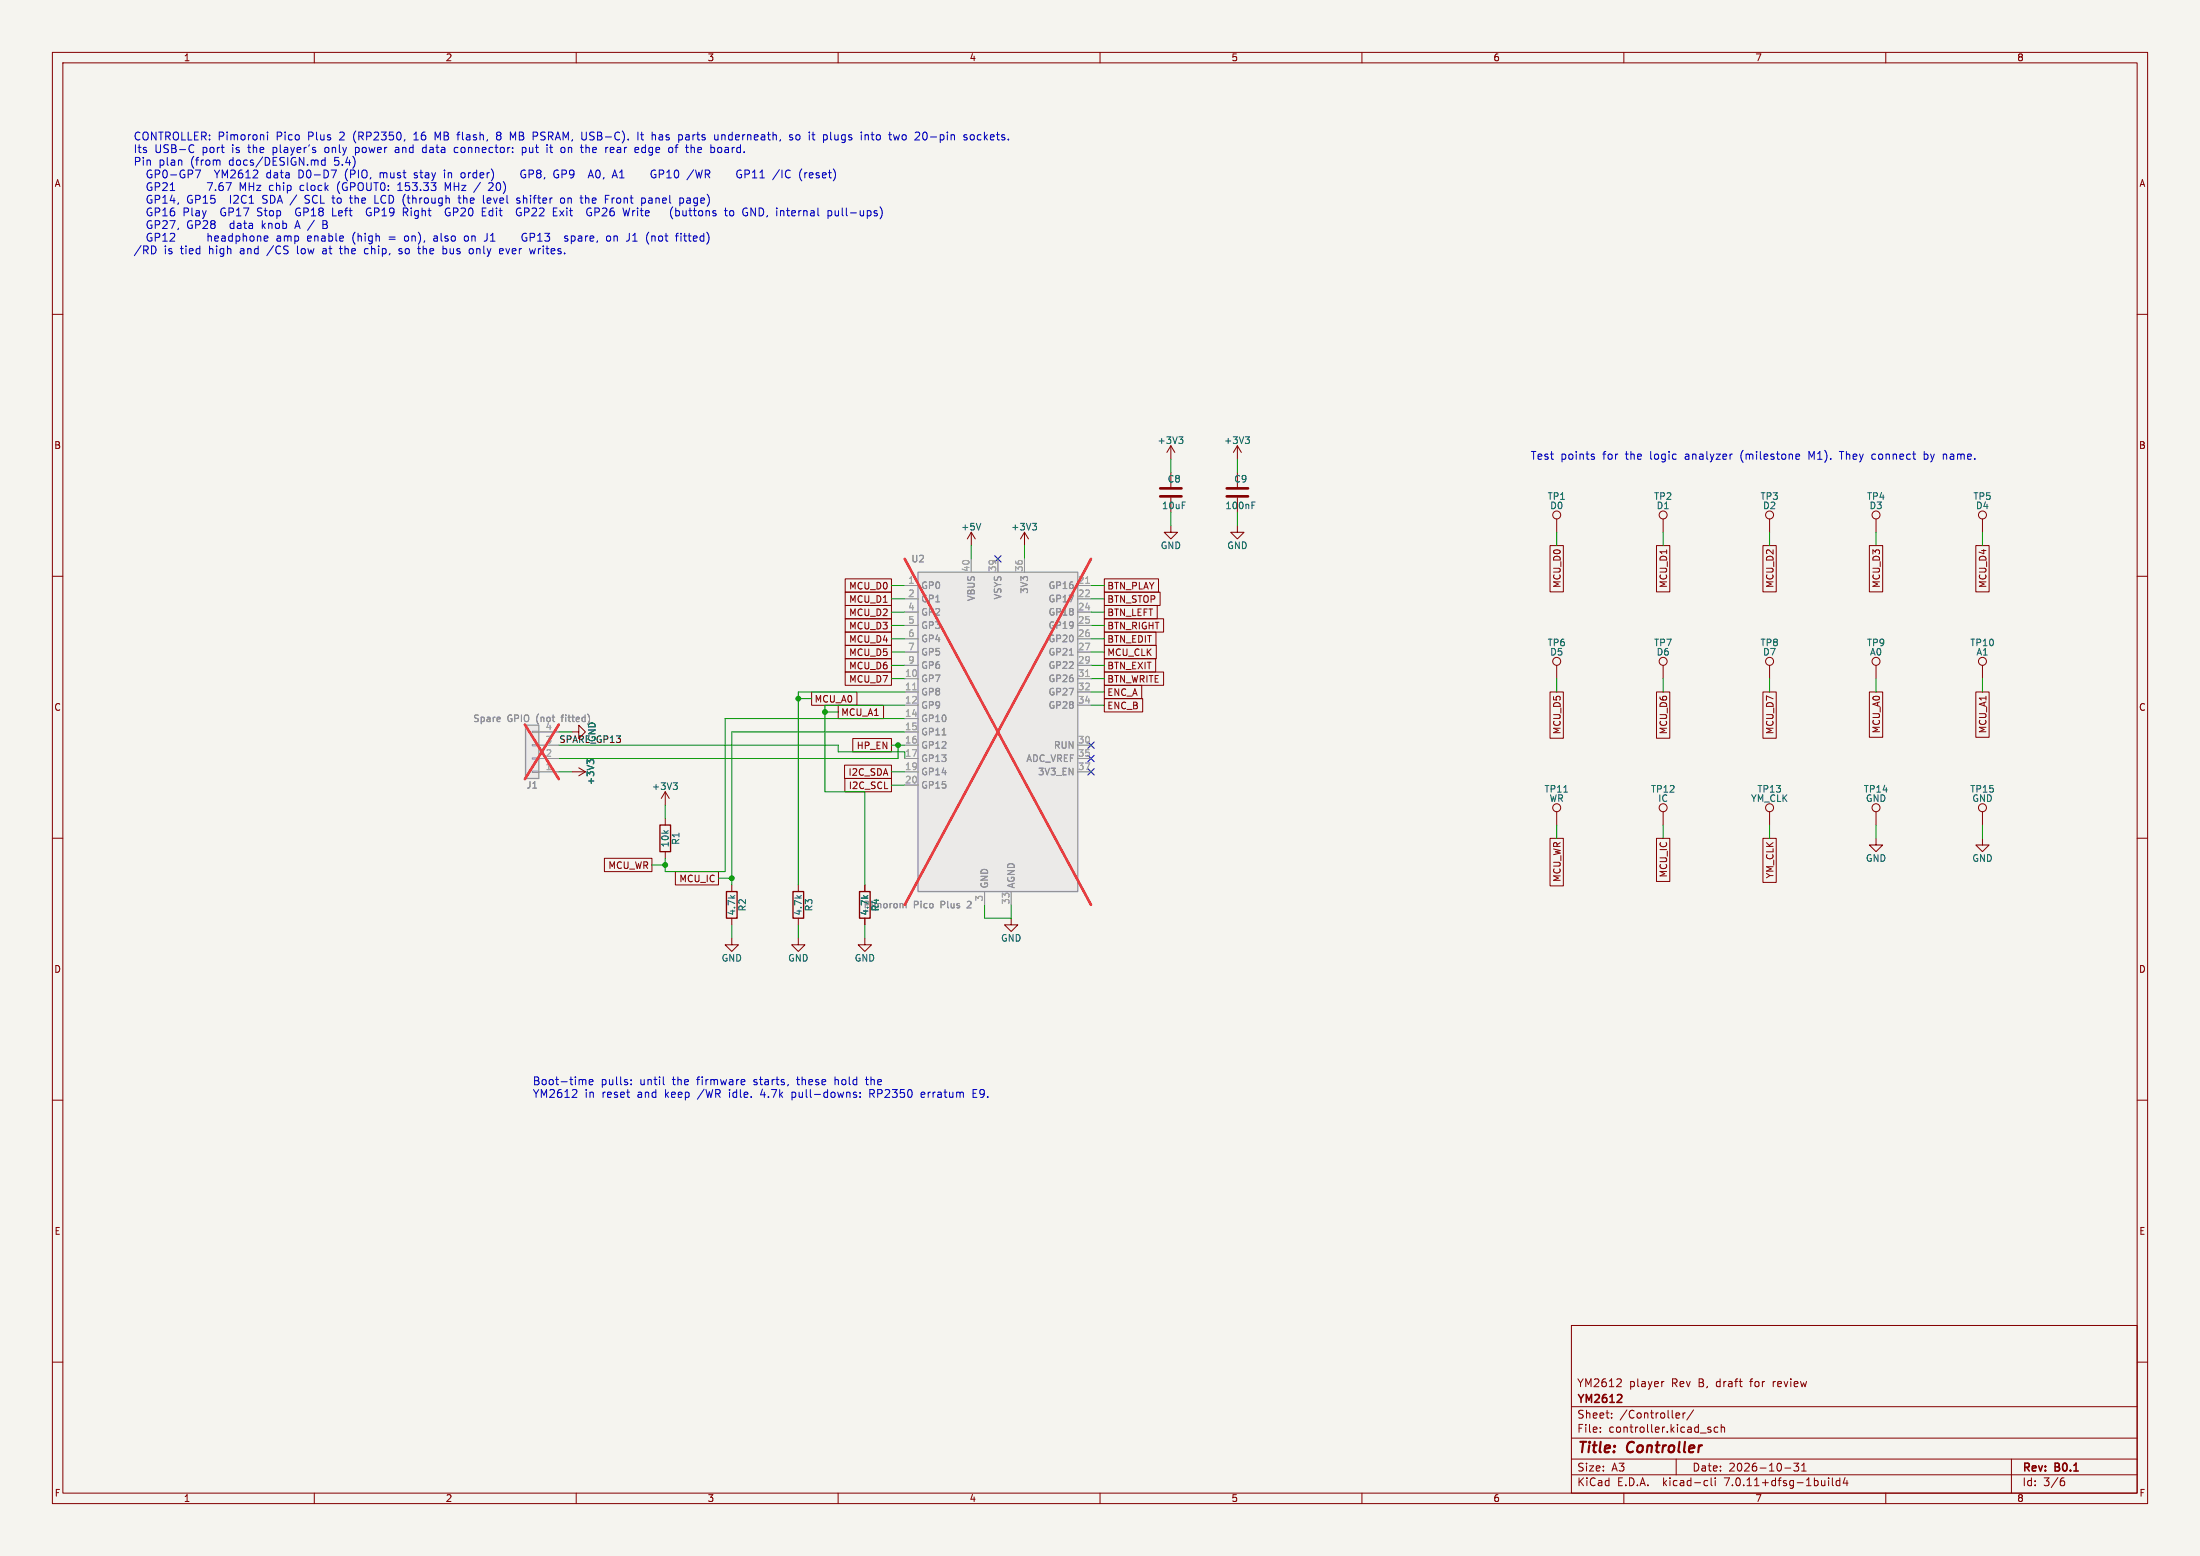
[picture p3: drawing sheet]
<svg xmlns="http://www.w3.org/2000/svg" width="420mm" height="297mm" viewBox="0 0 420 297" stroke-linecap="round" stroke-linejoin="round" font-family="sans-serif">
<path d="M0 0h420v297h-420z" fill="#f5f4ef" stroke="#f5f4ef" stroke-width=".19"/>
<g fill="none" stroke="#840000" stroke-width=".19">
<path d="M10 10h400v277h-400zM12 12h396v273h-396zM60 10v2M110 10v2M160 10v2M210 10v2M260 10v2M310 10v2M360 10v2M10 60h2M408 60h2M223.5 85.1l-.7 1.3"/>
<path d="M223.5 85.1v2.5M223.5 90.2v2.8M223.5 95v2.8M223.5 85.1l.8 1.3M236.2 85.1v2.5M236.2 90.2v2.8M236.2 95v2.8M236.2 85.1l-.7 1.3M236.2 85.1l.8 1.3M297.2 99.1v2.5M317.5 99.1v2.5M337.8 99.1v2.5"/>
<path d="M358.1 99.1v2.5M378.5 99.1v2.5M10 110h2M161.3 118.1h8.9v2.6h-8.9zM161.3 115.6h8.9v2.5h-8.9zM161.3 113h8.9v2.6h-8.9zM161.3 110.5h8.9v2.5h-8.9zM185.4 101.6l-.7 1.3M185.4 101.6v2.5M185.4 101.6l.8 1.3M195.6 101.6l-.8 1.3M195.6 101.6v2.5"/>
<path d="M195.6 101.6l.7 1.3M210.8 113h10.7v2.6h-10.7zM210.8 110.5h10.4v2.5h-10.4zM210.8 118.1h11.3v2.6h-11.3zM210.8 115.6h10.1v2.5h-10.1zM223.5 100.3v1.3h1.3l-1.3 1.3-1.3-1.3h1.3M236.2 100.3v1.3h1.3l-1.3 1.3-1.3-1.3h1.3M295.9 104.1h2.5v8.9h-2.5zM316.2 104.1h2.6v8.9h-2.6zM336.5 104.1h2.6v8.9h-2.6zM356.9 104.1h2.5v8.9h-2.5zM377.2 104.1h2.5v8.9h-2.5z"/>
<path d="M408 110h2M109.2 139.7h1.3v-1.3l1.3 1.3-1.3 1.3v-1.3M154.9 132.1h8.7v2.5h-8.7zM160 134.6h8.7v2.6h-8.7zM161.3 120.6h8.9v2.6h-8.9zM161.3 128.3h8.9v2.5h-8.9zM161.3 125.7h8.9v2.6h-8.9zM161.3 123.2h8.9v2.5h-8.9zM210.8 125.7h9.8v2.6h-9.8zM210.8 128.3h11.3v2.5h-11.3zM210.8 133.3h7.3v2.6h-7.3zM210.8 130.8h7.2v2.6h-7.2z"/>
<path d="M210.8 123.2h9.9v2.5h-9.9zM210.8 120.6h9.9v2.6h-9.9zM295.9 132.1h2.5v8.8h-2.5zM297.2 127v2.5M316.2 132.1h2.6v8.8h-2.6zM317.5 127v2.5M336.5 132.1h2.6v8.8h-2.6zM337.8 127v2.5M356.9 132.1h2.5v8.6h-2.5zM358.1 127v2.5M377.2 132.1h2.5v8.6h-2.5zM378.5 127v2.5"/>
<path d="M10 160h2M109.2 147.3h2.6M110.5 146.6l1.3 .7M111.8 147.3l-1.3 .8M127 151.1v2.6M127 156.2v1.3M127 151.1l-.8 1.3M127 151.1l.8 1.3M161.2 146h9v2.6h-9zM161.3 148.6h8.9v2.5h-8.9zM162.8 141h7.4v2.5h-7.4zM297.2 154.9v2.6"/>
<path d="M317.5 154.9v2.6M337.8 154.9v2.6M358.1 154.9v2.6M378.5 154.9v2.6M408 160h2M115.4 163.8h9.1v2.6h-9.1zM127 162.6v1.2M128.9 166.4h8.3v2.5h-8.3zM139.7 179.1v1.2h1.3l-1.3 1.3-1.3-1.3h1.3M139.7 168.9v1.3M139.7 175.3v1.2M152.4 179.1v1.2h1.3l-1.3 1.3-1.3-1.3h1.3"/>
<path d="M152.4 168.9v1.3M152.4 175.3v1.2M165.1 179.1v1.2h1.3l-1.3 1.3-1.3-1.3h1.3M165.1 168.9v1.3M165.1 175.3v1.2M193 175.3v1.2h1.3l-1.3 1.3-1.2-1.3h1.2M295.9 160h2.5v9.1h-2.5zM316.2 160h2.6v8.2h-2.6zM336.5 160h2.6v8.4h-2.6zM358.1 160v1.3h1.3l-1.3 1.3-1.2-1.3h1.2M378.5 160v1.3h1.2l-1.2 1.3-1.3-1.3h1.3M10 210h2"/>
<path d="M408 210h2M10 260h2M300 253h108v32h-108zM408 260h2M300 278.5h108M300 274.5h108M300 268.5h108M305.5 273.2v.2M305.5 272.5v.1M307.7 270.5v.2M307.7 269.8v.1M309.4 263.3l.1 .2-.1 .3-.8 .9h.9"/>
<path d="M317.7 263.7l-.3 .1M320 278.5v3M320.2 269.7l.4 .1 .1 .2-.8 .2M320.6 270.6l-.4 .1M321.3 269.7v1M321.7 269.7l-.3 .1-.1 .2M323.3 269.1l-1.3 1.9M326.1 272.8l.5 .2 .1 .2-.3 .2-.4-.1M326.1 272.5h.5M327.9 272.5l-.4-.1-.3 .3 .2 .6h.5M328.6 272.5l.2-.1 .4 .1v.9M328.6 271.9v1.5"/>
<path d="M342.4 279.3h1l-.5 .6 .4 .1v.6l-.2 .2-.7-.2M343.9 279.7l.5-.4v1.5M384 278.5v6.5M60 285v2M110 285v2M160 285v2M210 285v2M260 285v2M300 281.5h108M310 285v2M325.6 282.6l.4 .1M326 283.5l-.4 .1"/>
<path d="M326.7 282.1v1.3l.2 .2M327.4 282.1v.1M327.4 282.6v1M340.7 280.2h1.2M343.9 280.8h.9M349.1 282.1v.1M349.1 282.6v1M349.8 282.1v1.3l.2 .2M351.2 282.7l-.4-.1-.3 .3 .2 .6h.5M351.2 282.1v1.5M352.2 282l-.3 1.1h.9M352.6 282.6v1"/>
<path d="M360 285v2M393.6 282.7h.3l.3 .2-.1 .5-.5 .2M394 282.1l-.4 .1"/>
<circle cx="297.2" cy="98.3" r=".76"/>
<circle cx="317.5" cy="98.3" r=".76"/>
<circle cx="337.8" cy="98.3" r=".76"/>
<circle cx="358.1" cy="98.3" r=".76"/>
<circle cx="378.5" cy="98.3" r=".76"/>
<circle cx="297.2" cy="126.2" r=".76"/>
<circle cx="317.5" cy="126.2" r=".76"/>
<circle cx="337.8" cy="126.2" r=".76"/>
<circle cx="358.1" cy="126.2" r=".76"/>
<circle cx="378.5" cy="126.2" r=".76"/>
<circle cx="297.2" cy="154.2" r=".76"/>
<circle cx="317.5" cy="154.2" r=".76"/>
<circle cx="337.8" cy="154.2" r=".76"/>
<circle cx="358.1" cy="154.2" r=".76"/>
<circle cx="378.5" cy="154.2" r=".76"/>
</g>
<path d="M309.3 266.2l.3 .3-.1 .3-.8 .9h.9" fill="none" stroke="#840000" stroke-width=".3"/>
<g fill="none" stroke="#006464" stroke-width=".19">
<path d="M187.2 99.9l-.4 1.3M197.1 99.9h.8l-.4 .5M225 83.4h.8l-.4 .5M225.6 83.9l.2 .2v.3l-.2 .3M237.7 83.4h.8l-.4 .5M238.3 83.9l.2 .2v.3l-.2 .3M239 96.4h.4M239 95.8h.6M197.6 100.4l.3 .2v.3l-.3 .3M112.6 145.4l-.5-.4v.8M112.6 145.3l.2-.3h.3l.3 .3M128.5 149.4h.8l-.4 .5"/>
<path d="M129.1 149.9l.2 .2v.4l-.2 .2M298.5 151.2h.8"/>
</g>
<g fill="#ebeae8" stroke="#ebeae8" stroke-width=".19">
<path d="M175.3 109.2h30.4v61h-30.4z"/>
<path d="M100.3 138.4h2.6v10.2h-2.6z"/>
</g>
<path d="M175.3 109.2h30.4v61h-30.4zM100.3 138.4h2.6v10.2h-2.6z" fill="none" stroke="#9c9b98" stroke-width=".25"/>
<g fill="none" stroke="#9c9b98" stroke-width=".19">
<path d="M172.7 111.8h2.6M172.7 114.3h2.6M172.7 116.8h2.6M172.7 119.4h2.6M185.4 106.7v2.5M190.5 106.7v2.5M195.6 106.7v2.5M205.7 111.8h2.6M205.7 114.3h2.6M205.7 116.8h2.6M205.7 119.4h2.6M101.6 139.6h1.3v.2h-1.3z"/>
<path d="M102.9 139.7h3.8M172.7 129.5h2.6M172.7 132.1h2.6M172.7 134.6h2.6M172.7 137.2h2.6M172.7 139.7h2.6M172.7 121.9h2.6M172.7 124.5h2.6M172.7 127h2.6M205.7 129.5h2.6M205.7 132.1h2.6M205.7 134.6h2.6"/>
<path d="M205.7 121.9h2.6M205.7 124.5h2.6M205.7 127h2.6M101.6 142.1h1.3v.3h-1.3zM101.6 144.7h1.3v.2h-1.3zM101.6 147.2h1.3v.2h-1.3zM102.9 142.2h3.8M102.9 144.8h3.8M102.9 147.3h3.8M172.7 142.2h2.6M172.7 144.8h2.6M172.7 147.3h2.6"/>
<path d="M172.7 149.9h2.6M205.7 142.2h2.6M205.7 144.8h2.6M205.7 147.3h2.6M188 170.2v2.5M193 170.2v2.5"/>
</g>
<path d="M207.3 111.3h.7M174.2 131.7h.8M207.3 129.1h.7" fill="none" stroke="#a5a4a2" stroke-width=".19"/>
<path d="M112.4 136.5l.1 .9M204.2 125h.7M179.9 140.3h.7M172.2 172.5l.2 .1v.7M173 172v.2M173 172.5v.8" fill="none" stroke="#939391" stroke-width=".19"/>
<path d="M172.7 106.7l35.6 66M208.3 106.7l-35.6 66M100.2 138.3l6.5 10.4M106.7 138.3l-6.5 10.4" fill="none" stroke="#eb3a3d" stroke-width=".46"/>
<path d="M126 157.5h2v5.1h-2zM138.7 170.2h2v5.1h-2zM151.4 170.2h2v5.1h-2zM164.1 170.2h2v5.1h-2z" fill="none" stroke="#840000" stroke-width=".25"/>
<path d="M221.5 94.7h4.1M221.5 93.2h4.1M234.2 94.7h4.1M234.2 93.2h4.1" fill="none" stroke="#840000" stroke-width=".51"/>
<g fill="none" stroke="#0000c2" stroke-width=".19">
<path d="M37 29l-.4 .1M38.3 32.5l-.7 1.5M39.6 34.9h1M41.9 30.6l.1 .9M46.4 35.9l-.5-1v1.5M51.1 25.2v.2M51.1 25.7v1M51.6 36.3l.4 .1M52 35.4h-.4M56.6 39.9l-.2 .7 .3 .5M57.9 35.4h-.5l-.1 .3 .1 .5 .5 .2M58.2 38.7l.6 .1"/>
<path d="M58.3 37.4l-.1 .3 .3 .3M60.2 28.7v.4M61.9 30.5l-.5 .2v.6l.2 .2h.5M62.1 30v1.5M63.5 39.7v1.5h.7M64.9 34.7a1.72 1.72 0 0 0 0 2.2M66 32.9v1M66.9 38.6l.4 .2M67.9 28.1v1.5M67.9 29.1h.1M70.1 39.9a.73 .73 0 0 0-.1 .9 .73 .73 0 0 0 .8 .3M71.6 38.8h.7"/>
<path d="M72.6 33v1M72.8 33l-.2 .1M75.9 36.4h.9M76 28.6h-.4a.29 .29 0 0 0-.2 .2 .29 .29 0 0 0 .2 .3h.4M76.2 35.1l-.1 .1M76.4 34.9v1.5M77.3 26.6l-.2 .3M79 26.7h.9M79.1 33.9l.4 .1M79.1 25.6h-.1M79.5 33h-.2l-.2 .2v.2l.4 .1M81.2 28.1l-.4 .1-.2 .2 .1 .6 .5 .1"/>
<path d="M83.6 26.3l-.5-1.1v1.5M84.9 32.5v.1M84.9 33v1M85 36.4v-1.5l.5 1 .5-1v1.5M87 28.1l-.3 .3v.4l.2 .3h.4M87.4 37.8h.6M87.6 37.3v1.3l.4 .2M88.1 33h.4l.2 .1M88.5 37.3v1.5M88.6 37.9h-.1M88.7 33.8l-.2 .2-.4-.1M91.7 34.8l-1.3 1.9"/>
<path d="M93.5 37.8h-.3l-.2 .2 .1 .7 .4 .1M93.7 38.1l-.7 .2M94.1 35.3l-.9 1.1h.9M95.1 25.9l-.3 .2v.3l.1 .2 .5 .1M95.1 25.9h.3M95.4 25.2l-.5 .1-.1 .2 .3 .4M97.4 25.2l.5 1.1 .5-1.1M98.7 39.9a.73 .73 0 0 0-.1 .9 .73 .73 0 0 0 .8 .3l.1-.5h-.3M98.9 38.3l.3 .1 .1 .2-.2 .2h-.3M98.9 37.8l.3 .1M98.9 39.8h.5M99.7 28.1v1.5"/>
<path d="M99.9 37.3v1.5M100 37.9h-.1M100.1 39.7v1.5M100.3 28.2l.1 .2M100.3 32.5a.7 .7 0 0 0-.9 .7 .7 .7 0 0 0 .9 .7l.1-.6h-.3M100.4 28.8l-.3 .3h-.4M105.1 27.6v1.3l.3 .2M107 38.1l.3-.3 .3 .1 .2 .2-.2 .6-.3 .1-.3-.3M107.7 28.2l.2 .6-.3 .3M108.4 37.8v1M108.5 37.9h-.1M110.9 37.3v1.3"/>
<path d="M111 27.6v1.3M111.8 37.3v1.5M111.9 27.6v1.5M111.9 28.2v.1M112 37.8l.4 .1v.1v.8M112.3 34l.5-1.5 .5 1.5M112.4 33.5h.7M112.5 39.7l-.4 .2M113.6 39.7v1.5M114.2 32.5a.8 .8 0 0 0-.5 .7 .8 .8 0 0 0 .5 .8M116.6 28.2l-.1 .7 .2 .2h.3M116.9 37.8v1"/>
<path d="M117.2 28.5l-.7 .1M117.3 37.8l-.3 .1-.1 .2M118.3 34h.8M118.4 32.8l.3-.3v1.5M121.8 25.2v1.5M122.3 25.7h.6M122.5 25.2v1.3l.4 .2M122.8 28.1l-.3 .3v.4l.3 .3M123.9 37.9h.5M124.5 38.1l-.5 .1a.29 .29 0 0 0-.2 .3 .29 .29 0 0 0 .2 .3l.5-.1M125.1 32.5a.7 .7 0 0 0-.8 .7 .7 .7 0 0 0 .8 .7l.1-.6h-.3M125.9 33.2h.7l.1-.2-.1-.4-.2-.1h-.5v1.5"/>
<path d="M128.9 28.1h.5M129 39.7v1.5M129.1 27.8v1.3M130.2 25.9v.7M130.9 26.2v.4M131.1 37.9h.6l.1 .9M131.8 38.1l-.5 .1a.29 .29 0 0 0-.2 .3 .29 .29 0 0 0 .2 .3l.5-.1M132.5 28.2l.1 .9M134.1 32.5l-.4 1.5-.3-1.1M137.1 26.6l-.5 .1M137.1 25.7v1M137.6 28.2l-.3-.1-.3 .3 .1 .6 .2 .1h.3"/>
<path d="M137.8 25.7v1M138 25.7l-.2 .2M141.5 32.5a.7 .7 0 0 0-.9 .7 .7 .7 0 0 0 .9 .7l.1-.6h-.3M142.2 33.2h.7l.2-.2-.1-.4-.2-.1h-.6v1.5M143.6 34h.9M144.1 32.5l-.5 .4M150.2 32.5h.4l.3 .1M150.9 33.8l-.3 .2-.4-.1M151.3 25.8l-.4-.1-.2 .2 .1 .2 .5 .2v.3h-.6M152.4 25.7l-.3 .1-.2 .2 .1 .6 .4 .1M154.5 25.2l-.1 .1M154.5 25.2l.1 .1"/>
<path d="M154.5 25.2v.2M155 33l.2 .3-.7 .2M155.1 33.9l-.1 .1M155.2 25.2v1.3M155.8 33.9h.6M156.4 33h-.4l-.2 .2 .1 .2 .5 .1M158.6 26.5l.2 .2M160.8 39.7v1.3l.2 .2M165.4 25.7l.3 .1 .1 .1v.8M166.3 25.7h.6M166.5 25.2l.1 1.4M171.7 25.7l-.3 1-.3-.7-.2 .7"/>
<path d="M176.5 25.2a.8 .8 0 0 1 .5 .8 .8 .8 0 0 1-.5 .7M184.1 26.1l.5 .2v.1v.2l-.5 .1M184.1 25.8h.5M185.4 25.8l.3-.1 .3 .3v.4l-.3 .3-.3-.1-.2-.2zM29.6 47.2l.2 .6-.3 .6M39.7 44.5v1.5M39.8 45.1l-.1 .1M53.4 45l-.5 .1M53.4 45.5h-.3a.29 .29 0 0 0-.3 .2 .29 .29 0 0 0 .3 .3h.3M56.4 43.2h.7M56.8 42.1l-.5 1.5M59.2 45h-.3l-.2 .2 .1 .8h.4"/>
<path d="M59.4 45.4l-.7 .1M61.6 47.9v.5M61.6 42.1v1.5h.6M61.6 42.8h.5M64.8 47.4h.6M65 46.9v1.3l.2 .2M67.8 44.3a1.72 1.72 0 0 0 0 2.3M69.6 47.6v.7l.5 .1M70.6 40.6h.3M74.3 45.2h1.1M74.3 45.7h1.1M76.1 48.4h.6"/>
<path d="M76.7 47.5l-.3-.1-.3 .3 .1 .2 .5 .1M77.4 45.1l.3-.1 .3 .3-.1 .6-.2 .1h-.3M77.4 40.5l.5 .7M77.8 40.3l-.2 .2h-.6M79.9 46.9v1.3M80.1 48.4h.2M82.9 45.1h.5l.1 .9M82.9 46h.6M83.5 45.4l-.6 .1M84.7 47.4h.3l.3 .3-.1 .6-.5 .1M85 40.3a.6 .6 0 0 0 .2 .8 .6 .6 0 0 0 .7 0v-.5h-.3M88.9 45l.4 .1 .1 .2v.6l-.5 .1"/>
<path d="M89.9 47.4l.3 .1 .2 .2-.1 .6-.4 .1M93 44.5v1.1M93.4 40.3v.8M93.6 46h.9M93.8 44.9l-.2 .1M95.6 47.4l.4 .1 .1 .3-.7 .1M96 48.4h-.4M100.1 40.5h.6M100.5 44.6a.7 .7 0 0 0-.9 .7 .7 .7 0 0 0 .9 .7l.1-.6h-.3M101.2 45.3h.6M101.8 44.5h-.6v1.5M102.2 47.4l-.3 1"/>
<path d="M106.9 40.2l.7 1M107.6 40.2l-.7 1M108.2 45.5l.2 .2-.2 .3M108.2 45l.2 .1M109.1 45.1l.4-.1 .3 .3-.2 .7h-.5M109.1 45v1.5M112.6 40.6h.3v.5l-.4 .1-.4-.2M113.6 40.5h.5M117.2 45.2l.2-.2 .4 .1 .1 .9M117.2 45v1M120.1 44.5v1.1M120.8 40.2v1"/>
<path d="M121.1 44.7l.1-.2v1.5M121.2 40.2l-.3 .1-.1 .2M126.2 45l-.3 .1-.2 .2 .1 .6 .4 .1M128.1 40.1v1l.3 .7M129.6 40.3l.1 .2-.1 .6-.2 .1-.4-.1M130.4 40.2v.8v.1l.4 .1M130.5 45h.6M130.9 46h.2M131.4 45h.5M131.6 44.5v1.3l.3 .2M139.4 40.3l.4-.1 .3 .3-.1 .6-.2 .1-.4-.1M160.1 41.1l-.2 .1-.4-.1"/>
<path d="M160.1 40.2v1M304 87.2h.3l.1 .3-.2 .2h-.3M304 86.7h.3M343.1 86.7h.4l.1 .3-.8 .2M343.5 87.6l-.4 .1M345.8 87.2l-.5-1v1.5M351.1 86.2h.9M357.5 87.6l.4 .1M357.9 86.7h-.4M367.3 87.6h.6M367.3 86.7h.6M367.3 86.2v1.5"/>
<path d="M371.2 86.7h.4v.2v.8M110.1 208.1v.5l-.9 .9h.9M111.1 206.1l.1 .2M111.2 206.3v.8M111.2 206.3l.2-.2h.4v1M112.5 206.6l.7-.2-.1-.3h-.4l-.2 .2 .1 .7h.5M120.5 206.9v.2M120.5 206.1v.2M126.6 205.6v1.2l.2 .3M142 206.1l.2 .3-.7 .2M142.1 207l-.1 .1M145.6 207.9l-.4 1.1h.9"/>
<path d="M151.2 209.4l.4 .1M151.2 208.5v1.5M151.6 208.5h-.4M159.4 205.6v1.5M159.5 206.1l-.1 .1M163 208.9l.5 .1 .1 .2-.1 .2-.4 .1M163 208.5h.5M164.2 209.3v.2M164.2 208.5v.2M165.2 206.1h.6M165.4 205.6v1.2l.2 .3M166.1 208v1.5"/>
<path d="M166.1 208.8h.5M166.4 208.8l.5 .7M176.5 208.5h-.4l-.3 .2 .1 .7h.6M176.6 208.8l-.8 .2M185.8 208.7h.5M186.5 208h-.7v1.5h.7"/>
</g>
<g fill="none" stroke="#009600" stroke-width=".19">
<path d="M223.5 87.6v2.6M223.5 97.8v2.5M236.2 87.6v2.6M236.2 97.8v2.5M170.2 111.8h2.5M170.2 114.3h2.5M170.2 116.8h2.5M170.2 119.4h2.5M185.4 104.1v2.6M195.6 104.1v2.6M208.3 111.8h2.5M208.3 114.3h2.5"/>
<path d="M208.3 116.8h2.5M208.3 119.4h2.5M297.2 101.6v2.5M317.5 101.6v2.5M337.8 101.6v2.5M358.1 101.6v2.5M378.5 101.6v2.5M106.7 139.7h2.5M152.4 133.4h2.5M157.5 135.9h2.5M170.2 129.5h2.5M170.2 127h2.5"/>
<path d="M170.2 124.5h2.5M170.2 121.9h2.5M172.7 139.7h-33v29.2M172.7 137.2h-34.3v29.2h-11.4v-2.6M172.7 132.1h-20.3v36.8M172.7 134.6h-15.2v16.5h7.6v17.8M208.3 134.6h2.5M208.3 129.5h2.5M208.3 127h2.5M208.3 124.5h2.5M208.3 132.1h2.5M208.3 121.9h2.5"/>
<path d="M297.2 129.5v2.6M317.5 129.5v2.6M337.8 129.5v2.6M358.1 129.5v2.6M378.5 129.5v2.6M106.7 142.2h53.3v1.3h12.7M106.7 147.3h2.5M127 153.7v2.5M170.2 142.2h2.5M170.2 147.3h2.5M170.2 149.9h2.5M171.4 142.2v2.6h-64.7"/>
<path d="M297.2 157.5v2.5M317.5 157.5v2.5M337.8 157.5v2.5M358.1 157.5v2.5M378.5 157.5v2.5M124.5 165.1h2.5M137.2 167.6h2.5M139.7 176.5v2.6M152.4 176.5v2.6M165.1 176.5v2.6M188 172.7v2.6h5v-2.6"/>
</g>
<path d="M189.9 106.1l1.2 1.2M191.1 106.1l-1.2 1.2M207.7 141.6l1.2 1.2M207.7 144.2l1.2 1.2M207.7 146.7l1.2 1.2M208.9 141.6l-1.2 1.2M208.9 144.2l-1.2 1.2M208.9 146.7l-1.2 1.2" fill="none" stroke="#000084" stroke-width=".19"/>
<g fill="#009600" stroke="#009600" stroke-width=".19">
<circle cx="127" cy="165.1" r=".46"/>
<circle cx="152.4" cy="133.4" r=".46"/>
<circle cx="157.5" cy="135.9" r=".46"/>
<circle cx="139.7" cy="167.6" r=".46"/>
<circle cx="171.4" cy="142.2" r=".46"/>
</g>
<g font-size="2.8" fill="#840000">
<text x="301" y="277.9">Title:</text>
<text x="310.6" y="277.9">Controller</text>
</g>
<g font-size="2.1" fill="#0000c2">
<text x="25.4" y="27.1">CONTROLLER: Pimoroni</text>
<text x="25.4" y="29.5">Its</text>
<text x="29.5" y="29.5">USB-C</text>
<text x="38.6" y="29.5">port</text>
<text x="44.4" y="29.5">is</text>
<text x="47.7" y="29.5">the</text>
<text x="52.5" y="29.5">player's</text>
<text x="52.8" y="27.1">Pico</text>
<text x="58.9" y="27.1">Plus</text>
<text x="62.6" y="29.5">only</text>
<text x="65.1" y="27.1">2</text>
<text x="67.8" y="27.1">(RP2350,</text>
<text x="68.5" y="29.5">power</text>
<text x="76.3" y="29.5">and</text>
<text x="79.6" y="27.1">16</text>
<text x="81.7" y="29.5">data</text>
<text x="83.7" y="27.1">MB flash,</text>
<text x="87.9" y="29.5">connector:</text>
<text x="95.8" y="27.1">8</text>
<text x="98.5" y="27.1">MB PSRAM, USB-C).</text>
<text x="101" y="29.5">put</text>
<text x="105.9" y="29.5">it</text>
<text x="108.7" y="29.5">on</text>
<text x="112.7" y="29.5">the</text>
<text x="117.5" y="29.5">rear</text>
<text x="123.3" y="29.5">edge</text>
<text x="123.4" y="27.1">It</text>
<text x="126.2" y="27.1">has</text>
<text x="129.9" y="29.5">of</text>
<text x="131.5" y="27.1">parts</text>
<text x="133.4" y="29.5">the</text>
<text x="138.2" y="29.5">board.</text>
<text x="138.5" y="27.1">underneath,</text>
<text x="153" y="27.1">so</text>
<text x="156.9" y="27.1">it</text>
<text x="159.7" y="27.1">plugs</text>
<text x="167.1" y="27.1">into</text>
<text x="172.7" y="27.1">two</text>
<text x="177.8" y="27.1">20-pin</text>
<text x="187.2" y="27.1">sockets.</text>
<text x="25.4" y="31.9">Pin</text>
<text x="28" y="34.4">GP0-GP7</text>
<text x="30.3" y="31.9">plan</text>
<text x="36.4" y="31.9">(from</text>
<text x="41.3" y="34.4">YM2612</text>
<text x="43.9" y="31.9">docs/DESIGN.md</text>
<text x="51.3" y="34.4">data</text>
<text x="57.6" y="34.4">D0-D7</text>
<text x="64.1" y="31.9">5.4)</text>
<text x="66.6" y="34.4">(PIO,</text>
<text x="73.4" y="34.4">must</text>
<text x="80.1" y="34.4">stay</text>
<text x="86" y="34.4">in</text>
<text x="89.3" y="34.4">order)</text>
<text x="101.4" y="34.4">GP8,</text>
<text x="107.8" y="34.4">GP9</text>
<text x="114.9" y="34.4">A0,</text>
<text x="127.5" y="34.4">GP10</text>
<text x="134.7" y="34.4">/WR</text>
<text x="144.7" y="34.4">GP11</text>
<text x="151.8" y="34.4">/IC</text>
<text x="156.9" y="34.4">(reset)</text>
<text x="28" y="36.8">GP21</text>
<text x="28" y="39.2">GP14,</text>
<text x="28" y="41.6">GP16</text>
<text x="35.2" y="41.6">Play</text>
<text x="35.9" y="39.2">GP15</text>
<text x="40.4" y="36.8">7.67</text>
<text x="42.5" y="41.6">GP17</text>
<text x="44.3" y="39.2">I2C1</text>
<text x="46.7" y="36.8">MHz</text>
<text x="49.7" y="41.6">Stop</text>
<text x="50.7" y="39.2">SDA /</text>
<text x="52.5" y="36.8">chip</text>
<text x="57.3" y="41.6">GP18</text>
<text x="58.5" y="36.8">clock</text>
<text x="59.1" y="39.2">SCL to</text>
<text x="64.5" y="41.6">Left</text>
<text x="65.7" y="36.8">(GPOUT0:</text>
<text x="68" y="39.2">the</text>
<text x="71.3" y="41.6">GP19</text>
<text x="72.8" y="39.2">LCD (through</text>
<text x="77.4" y="36.8">153.33</text>
<text x="78.4" y="41.6">Right</text>
<text x="86.6" y="36.8">MHz</text>
<text x="86.8" y="41.6">GP20</text>
<text x="89.2" y="39.2">the</text>
<text x="92.4" y="36.8">/</text>
<text x="94" y="41.6">Edit</text>
<text x="94" y="39.2">level</text>
<text x="95.3" y="36.8">20)</text>
<text x="100.6" y="39.2">shifter</text>
<text x="100.9" y="41.6">GP22</text>
<text x="108" y="41.6">Exit</text>
<text x="109.1" y="39.2">on</text>
<text x="113.1" y="39.2">the</text>
<text x="114.8" y="41.6">GP26</text>
<text x="117.9" y="39.2">Front</text>
<text x="121.9" y="41.6">Write</text>
<text x="125" y="39.2">panel</text>
<text x="131.3" y="41.6">(buttons</text>
<text x="132.5" y="39.2">page)</text>
<text x="142" y="41.6">to</text>
<text x="145.5" y="41.6">GND, internal</text>
<text x="162" y="41.6">pull-ups)</text>
<text x="28" y="44">GP27,</text>
<text x="28" y="46.4">GP12</text>
<text x="35.9" y="44">GP28</text>
<text x="40.4" y="46.4">headphone</text>
<text x="44.3" y="44">data</text>
<text x="50.6" y="44">knob</text>
<text x="53.7" y="46.4">amp</text>
<text x="57.1" y="44">A /</text>
<text x="59.7" y="46.4">enable</text>
<text x="62.6" y="44">B</text>
<text x="68.5" y="46.4">(high</text>
<text x="75.6" y="46.4">=</text>
<text x="78.7" y="46.4">on),</text>
<text x="84.4" y="46.4">also</text>
<text x="90.5" y="46.4">on</text>
<text x="94.5" y="46.4">J1</text>
<text x="102.2" y="46.4">GP13</text>
<text x="110.7" y="46.4">spare,</text>
<text x="118.9" y="46.4">on</text>
<text x="122.9" y="46.4">J1</text>
<text x="126.7" y="46.4">(not</text>
<text x="132.6" y="46.4">fitted)</text>
<text x="25.4" y="48.8">/RD</text>
<text x="31.3" y="48.8">is</text>
<text x="34.5" y="48.8">tied</text>
<text x="40" y="48.8">high</text>
<text x="46.1" y="48.8">and</text>
<text x="51.5" y="48.8">/CS</text>
<text x="57.3" y="48.8">low</text>
<text x="62.3" y="48.8">at</text>
<text x="65.8" y="48.8">the</text>
<text x="70.6" y="48.8">chip,</text>
<text x="77.3" y="48.8">so</text>
<text x="81.2" y="48.8">the</text>
<text x="86" y="48.8">bus</text>
<text x="91.2" y="48.8">only</text>
<text x="97.2" y="48.8">ever</text>
<text x="103.1" y="48.8">writes.</text>
<text x="292.1" y="88.1">Test</text>
<text x="297.9" y="88.1">points</text>
<text x="306.1" y="88.1">for</text>
<text x="310.5" y="88.1">the</text>
<text x="315.3" y="88.1">logic</text>
<text x="322.1" y="88.1">analyzer</text>
<text x="332.8" y="88.1">(milestone</text>
<text x="346" y="88.1">M1).</text>
<text x="352.1" y="88.1">They</text>
<text x="358.4" y="88.1">connect</text>
<text x="368.5" y="88.1">by</text>
<text x="372.3" y="88.1">name.</text>
<text x="101.6" y="207.4">Boot-time</text>
<text x="101.6" y="209.9">YM2612</text>
<text x="111.6" y="209.9">in</text>
<text x="114.7" y="207.4">pulls:</text>
<text x="115" y="209.9">reset</text>
<text x="121.9" y="209.9">and</text>
<text x="122.2" y="207.4">until</text>
<text x="127.2" y="209.9">keep</text>
<text x="128.6" y="207.4">the</text>
<text x="133.4" y="207.4">firmware</text>
<text x="133.7" y="209.9">/WR</text>
<text x="139.8" y="209.9">idle.</text>
<text x="144.3" y="207.4">starts,</text>
<text x="145.9" y="209.9">4.7k</text>
<text x="152" y="209.9">pull-downs:</text>
<text x="152.8" y="207.4">these</text>
<text x="160.1" y="207.4">hold</text>
<text x="166.2" y="207.4">the</text>
<text x="167" y="209.9">RP2350</text>
<text x="177" y="209.9">erratum</text>
<text x="187" y="209.9">E9.</text>
</g>
<g font-size="2.1" fill="#840000">
<text x="301" y="268.2">YM2612</text>
<text x="301" y="265">YM2612</text>
<text x="311" y="265">player</text>
<text x="319.2" y="265">Rev</text>
<text x="324.4" y="265">B,</text>
<text x="327.9" y="265">draft</text>
<text x="334.6" y="265">for</text>
<text x="339" y="265">review</text>
<text x="301" y="273.7">File:</text>
<text x="301" y="271">Sheet:</text>
<text x="307.1" y="273.7">controller.kicad_sch</text>
<text x="309.2" y="271">/Controller/</text>
<text x="301" y="281.1">Size:</text>
<text x="307.6" y="281.1">A3</text>
<text x="323" y="281.1">Date:</text>
<text x="330" y="281.1">2026-10-31</text>
<text x="386" y="281.3">Rev:</text>
<text x="392.4" y="281.3">B0.1</text>
<text x="301" y="283.9">KiCad</text>
<text x="308.7" y="283.9">E.D.A.</text>
<text x="317.6" y="283.9">kicad-cli</text>
<text x="329.5" y="283.9">7.0.11+dfsg-1build4</text>
<text x="386" y="283.9">Id:</text>
<text x="390.1" y="283.9">3/6</text>
</g>
<g font-size="1.8" fill="#840000">
<text x="35" y="11.9">1</text>
<text x="85" y="11.9">2</text>
<text x="135" y="11.9">3</text>
<text x="185" y="11.9">4</text>
<text x="235" y="11.9">5</text>
<text x="285" y="11.9">6</text>
<text x="335" y="11.9">7</text>
<text x="385" y="11.9">8</text>
<text x="10.3" y="35.9">A</text>
<text x="408.3" y="35.9">A</text>
<text x="10.3" y="85.9">B</text>
<text x="408.2" y="85.9">B</text>
<text x="162" y="112.7">MCU_D0</text>
<text x="211.3" y="112.7">BTN_PLAY</text>
<text x="298.1" y="112.3" transform="rotate(-90 298.1 112.3)">MCU_D0</text>
<text x="318.5" y="112.3" transform="rotate(-90 318.5 112.3)">MCU_D1</text>
<text x="338.8" y="112.3" transform="rotate(-90 338.8 112.3)">MCU_D2</text>
<text x="359.1" y="112.3" transform="rotate(-90 359.1 112.3)">MCU_D3</text>
<text x="379.4" y="112.3" transform="rotate(-90 379.4 112.3)">MCU_D4</text>
<text x="162" y="117.8">MCU_D2</text>
<text x="162" y="115.3">MCU_D1</text>
<text x="211.3" y="115.3">BTN_STOP</text>
<text x="211.3" y="117.8">BTN_LEFT</text>
<text x="162" y="122.9">MCU_D4</text>
<text x="162" y="120.3">MCU_D3</text>
<text x="162" y="125.4">MCU_D5</text>
<text x="211.3" y="125.4">MCU_CLK</text>
<text x="211.3" y="120.3">BTN_RIGHT</text>
<text x="211.3" y="122.9">BTN_EDIT</text>
<text x="162" y="130.5">MCU_D7</text>
<text x="162" y="128">MCU_D6</text>
<text x="211.3" y="128">BTN_EXIT</text>
<text x="211.3" y="130.5">BTN_WRITE</text>
<text x="10.3" y="135.9">C</text>
<text x="155.4" y="134.3">MCU_A0</text>
<text x="160.5" y="136.8">MCU_A1</text>
<text x="211.3" y="135.6">ENC_B</text>
<text x="211.3" y="133">ENC_A</text>
<text x="408.2" y="135.9">C</text>
<text x="163.5" y="143.2">HP_EN</text>
<text x="298.1" y="140.3" transform="rotate(-90 298.1 140.3)">MCU_D5</text>
<text x="318.5" y="140.3" transform="rotate(-90 318.5 140.3)">MCU_D6</text>
<text x="338.8" y="140.3" transform="rotate(-90 338.8 140.3)">MCU_D7</text>
<text x="359.1" y="140.1" transform="rotate(-90 359.1 140.1)">MCU_A0</text>
<text x="379.4" y="140.1" transform="rotate(-90 379.4 140.1)">MCU_A1</text>
<text x="161.9" y="148.3">I2C_SDA</text>
<text x="161.9" y="150.8">I2C_SCL</text>
<text x="116" y="166.1">MCU_WR</text>
<text x="318.5" y="167.6" transform="rotate(-90 318.5 167.6)">MCU_IC</text>
<text x="338.8" y="167.8" transform="rotate(-90 338.8 167.8)">YM_CLK</text>
<text x="129.6" y="168.6">MCU_IC</text>
<text x="298.1" y="168.4" transform="rotate(-90 298.1 168.4)">MCU_WR</text>
<text x="10.3" y="185.9">D</text>
<text x="408.2" y="185.9">D</text>
<text x="10.3" y="235.9">E</text>
<text x="408.3" y="235.9">E</text>
<text x="10.3" y="285.9">F</text>
<text x="35" y="286.9">1</text>
<text x="85" y="286.9">2</text>
<text x="135" y="286.9">3</text>
<text x="185" y="286.9">4</text>
<text x="235" y="286.9">5</text>
<text x="285" y="286.9">6</text>
<text x="335" y="286.9">7</text>
<text x="385" y="286.9">8</text>
<text x="408.3" y="285.9">F</text>
</g>
<g font-size="1.8" fill="#006464">
<text x="220.9" y="84.9">+3V3</text>
<text x="233.6" y="84.9">+3V3</text>
<text x="222.8" y="92.3">C8</text>
<text x="235.5" y="92.3">C9</text>
<text x="295.4" y="95.6">TP1</text>
<text x="315.7" y="95.6">TP2</text>
<text x="336" y="95.6">TP3</text>
<text x="356.3" y="95.6">TP4</text>
<text x="376.6" y="95.6">TP5</text>
<text x="183.4" y="101.4">+5V</text>
<text x="192.9" y="101.4">+3V3</text>
<text x="221.7" y="97.4">10uF</text>
<text x="233.8" y="97.4">100nF</text>
<text x="295.8" y="97.4">D0</text>
<text x="316.2" y="97.4">D1</text>
<text x="336.5" y="97.4">D2</text>
<text x="356.8" y="97.4">D3</text>
<text x="377.1" y="97.4">D4</text>
<text x="221.5" y="105">GND</text>
<text x="234.2" y="105">GND</text>
<text x="295.4" y="123.5">TP6</text>
<text x="295.8" y="125.3">D5</text>
<text x="315.7" y="123.5">TP7</text>
<text x="316.2" y="125.3">D6</text>
<text x="336" y="123.5">TP8</text>
<text x="336.5" y="125.3">D7</text>
<text x="356.3" y="123.5">TP9</text>
<text x="356.9" y="125.3">A0</text>
<text x="376" y="123.5">TP10</text>
<text x="377.2" y="125.3">A1</text>
<text x="113.6" y="150" transform="rotate(-90 113.6 150)">+3V3</text>
<text x="124.4" y="151">+3V3</text>
<text x="294.7" y="151.5">TP11</text>
<text x="295.7" y="153.3">WR</text>
<text x="315.1" y="151.5">TP12</text>
<text x="316.5" y="153.3">IC</text>
<text x="334.2" y="153.3">YM_CLK</text>
<text x="335.4" y="151.5">TP13</text>
<text x="355.7" y="151.5">TP14</text>
<text x="356.1" y="153.3">GND</text>
<text x="376" y="151.5">TP15</text>
<text x="376.4" y="153.3">GND</text>
<text x="127.9" y="161.8" transform="rotate(-90 127.9 161.8)">10k</text>
<text x="129.9" y="161.4" transform="rotate(-90 129.9 161.4)">R1</text>
<text x="356.1" y="164.7">GND</text>
<text x="376.4" y="164.7">GND</text>
<text x="140.6" y="174.8" transform="rotate(-90 140.6 174.8)">4.7k</text>
<text x="142.6" y="174.1" transform="rotate(-90 142.6 174.1)">R2</text>
<text x="153.3" y="174.8" transform="rotate(-90 153.3 174.8)">4.7k</text>
<text x="155.3" y="174.1" transform="rotate(-90 155.3 174.1)">R3</text>
<text x="166" y="174.8" transform="rotate(-90 166 174.8)">4.7k</text>
<text x="168" y="174.1" transform="rotate(-90 168 174.1)">R4</text>
<text x="191" y="179.9">GND</text>
<text x="137.7" y="183.7">GND</text>
<text x="150.4" y="183.7">GND</text>
<text x="163.1" y="183.7">GND</text>
</g>
<g font-size="1.8" fill="#939391">
<text x="173.9" y="107.5">U2</text>
<text x="175.8" y="112.6">GP0</text>
<text x="196.4" y="113.4" transform="rotate(-90 196.4 113.4)">3V3</text>
<text x="200.1" y="112.6">GP16</text>
<text x="175.8" y="115.2">GP1</text>
<text x="175.8" y="117.7">GP2</text>
<text x="186.3" y="114.8" transform="rotate(-90 186.3 114.8)">VBUS</text>
<text x="191.4" y="114.5" transform="rotate(-90 191.4 114.5)">VSYS</text>
<text x="200.1" y="115.2">GP17</text>
<text x="200.1" y="117.7">GP18</text>
<text x="175.8" y="120.2">GP3</text>
<text x="175.8" y="122.8">GP4</text>
<text x="175.8" y="125.3">GP5</text>
<text x="200.1" y="120.2">GP19</text>
<text x="200.1" y="122.8">GP20</text>
<text x="200.1" y="125.3">GP21</text>
<text x="175.8" y="130.4">GP7</text>
<text x="175.8" y="127.9">GP6</text>
<text x="200.1" y="127.9">GP22</text>
<text x="200.1" y="130.4">GP26</text>
<text x="175.8" y="132.9">GP8</text>
<text x="175.8" y="135.5">GP9</text>
<text x="200.1" y="132.9">GP27</text>
<text x="200.1" y="135.5">GP28</text>
<text x="90.3" y="138">Spare</text>
<text x="96.8" y="138">GPIO (not</text>
<text x="107.5" y="138">fitted)</text>
<text x="113.9" y="141.7" transform="rotate(-90 113.9 141.7)">GND</text>
<text x="175.8" y="138">GP10</text>
<text x="175.8" y="140.6">GP11</text>
<text x="175.8" y="143.1">GP12</text>
<text x="201.1" y="143.1">RUN</text>
<text x="175.8" y="145.6">GP13</text>
<text x="175.8" y="148.2">GP14</text>
<text x="195.8" y="145.6">ADC_VREF</text>
<text x="198.1" y="148.2">3V3_EN</text>
<text x="100.4" y="150.7">J1</text>
<text x="175.8" y="150.7">GP15</text>
<text x="164.8" y="173.6">Pimoroni</text>
<text x="174.4" y="173.6">Pico</text>
<text x="179.6" y="173.6">Plus</text>
<text x="184.9" y="173.6">2</text>
<text x="188.8" y="169.7" transform="rotate(-90 188.8 169.7)">GND</text>
<text x="193.9" y="169.7" transform="rotate(-90 193.9 169.7)">AGND</text>
</g>
<g font-size="1.8" fill="#a5a4a2">
<text x="173.3" y="111.5">1</text>
<text x="185.2" y="109.3" transform="rotate(-90 185.2 109.3)">40</text>
<text x="190.2" y="109.3" transform="rotate(-90 190.2 109.3)">39</text>
<text x="195.3" y="109.3" transform="rotate(-90 195.3 109.3)">36</text>
<text x="205.7" y="111.5">21</text>
<text x="173.3" y="114">2</text>
<text x="173.3" y="116.6">4</text>
<text x="173.3" y="119.1">5</text>
<text x="205.7" y="114">22</text>
<text x="205.7" y="116.6">24</text>
<text x="205.7" y="119.1">25</text>
<text x="173.3" y="121.7">6</text>
<text x="173.3" y="124.2">7</text>
<text x="205.7" y="121.7">26</text>
<text x="205.7" y="124.2">27</text>
<text x="172.7" y="129.3">10</text>
<text x="172.7" y="131.8">11</text>
<text x="173.3" y="126.7">9</text>
<text x="205.7" y="126.7">29</text>
<text x="205.7" y="129.3">31</text>
<text x="205.7" y="131.8">32</text>
<text x="172.7" y="134.4">12</text>
<text x="172.7" y="136.9">14</text>
<text x="205.7" y="134.4">34</text>
<text x="104.1" y="142">3</text>
<text x="104.1" y="139.4">4</text>
<text x="172.7" y="139.4">15</text>
<text x="172.7" y="142">16</text>
<text x="205.7" y="142">30</text>
<text x="104.1" y="147.1">1</text>
<text x="104.1" y="144.5">2</text>
<text x="172.7" y="144.5">17</text>
<text x="172.7" y="147.1">19</text>
<text x="172.7" y="149.6">20</text>
<text x="205.7" y="144.5">35</text>
<text x="205.7" y="147.1">37</text>
<text x="187.7" y="172.2" transform="rotate(-90 187.7 172.2)">3</text>
<text x="192.8" y="172.8" transform="rotate(-90 192.8 172.8)">33</text>
</g>
<text font-size="1.8" fill="#0f0f0f" x="106.7" y="141.9">SPARE_GP13</text>
</svg>
